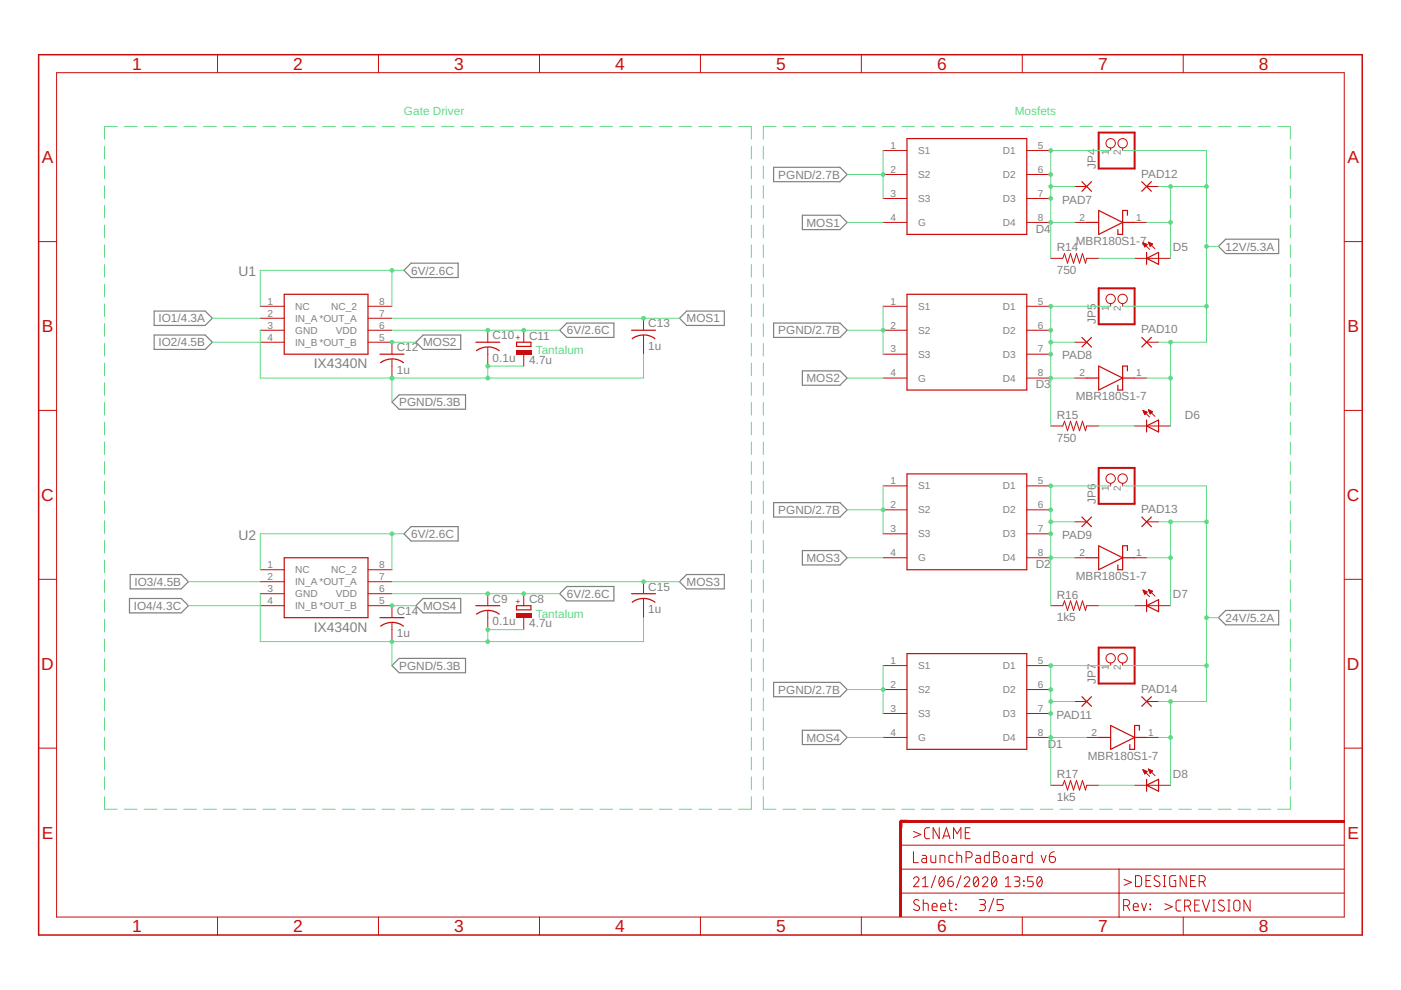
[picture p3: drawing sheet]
<svg xmlns="http://www.w3.org/2000/svg" width="297mm" height="210mm" viewBox="0 0 297 210" stroke-linecap="round" stroke-linejoin="round" font-family="sans-serif">
<g fill="none" stroke="#808080" stroke-width=".25">
<path d="M164 35.5h14.1l1.5 1.5-1.5 1.5h-14.1zM85.6 57.3l1.6-1.5h9.9v3h-9.9zM170.1 45.6h8l1.5 1.6-1.5 1.5h-8zM258.3 52.2l1.6-1.5h11.2v3.1h-11.2zM32.7 71h10.8l1.5 1.6-1.5 1.5h-10.8zM32.7 66h10.8l1.5 1.5-1.5 1.5h-10.8zM88.2 72.6l1.5-1.6h8v3.1h-8zM118.7 70l1.5-1.5h10v3h-10zM144.1 67.5l1.5-1.5h8v3h-8zM164 68.5h14.1l1.5 1.5-1.5 1.5h-14.1zM170.1 78.6h8l1.5 1.6-1.5 1.5h-8zM83.1 85.2l1.5-1.5h14.1v3.1h-14.1z"/>
<path d="M85.6 113.2l1.6-1.5h9.9v3h-9.9zM164 106.6h14.1l1.5 1.5-1.5 1.5h-14.1zM170.1 116.7h8l1.5 1.6-1.5 1.5h-8zM27.5 126.9h10.9l1.5 1.5-1.5 1.5h-10.9zM27.6 121.8h10.8l1.5 1.5-1.5 1.6h-10.8zM88.2 128.4l1.5-1.5h8v3h-8zM118.7 125.9l1.5-1.5h10v3h-10zM144.1 123.3l1.5-1.5h8v3.1h-8zM258.3 131l1.6-1.6h11.2v3.1h-11.2zM83.1 141.1l1.5-1.5h14.1v3h-14.1zM164 144.7h14.1l1.5 1.5-1.5 1.5h-14.1zM170.1 154.8h8l1.5 1.6-1.5 1.5h-8z"/>
</g>
<g fill="#c90d0c">
<path d="M190.7 174.1h.6v20.3h-.6z" fill-rule="evenodd"/>
<path d="M191 173.8h94v.6h-94z" fill-rule="evenodd"/>
</g>
<g fill="#c90d0c">
<path d="M190.7 174.1h.6v20.3h-.6zM190.7 174.1v20.3h.6v-20.3z"/>
<path d="M191 173.8h94v.6h-94zM191 173.8v.6h94v-.6z"/>
</g>
<g fill="none" stroke="#c90d0c" stroke-width=".21">
<path d="M12 15.4h273v179h-273zM46.1 11.6v3.8M80.2 11.6v3.8M114.4 11.6v3.8M148.5 11.6v3.8M182.6 11.6v3.8M216.7 11.6v3.8M250.9 11.6v3.8M8.2 51.2h3.8M285 51.2h3.8M55.2 64.9h5.1M55.2 67.5h5.1"/>
<path d="M55.2 70h5.1M55.2 72.6h5.1M78 64.9h5.1M78 67.5h5.1M78 70h5.1M78 72.6h5.1M8.2 87h3.8M285 87h3.8M8.2 122.8h3.8M55.2 120.8h5.1M55.2 123.3h5.1M55.2 125.9h5.1"/>
<path d="M55.2 128.4h5.1M78 120.8h5.1M78 123.3h5.1M78 125.9h5.1M78 128.4h5.1M285 122.8h3.8M8.2 158.6h3.8M285 158.6h3.8M191 179.2h94M193.7 176.3l1.5 .6-1.5 .7M197.1 175.5h-.7l-.4 .5 .1 1.6 .3 .2h.7M199.1 175.5v2.3l-1.3-2.3v2.3"/>
<path d="M199.9 177.8l.8-2.3 .7 2.3M200.1 177.2h1.1M202.2 177.8v-2.3l.7 1.3 .8-1.3v2.3M204.7 176.5h.7M205.7 175.5h-1v2.3h1M46.1 194.4v3.8M80.2 194.4v3.8M114.4 194.4v3.8M148.5 194.4v3.8M182.6 194.4v3.8M191 189.4h94M191 184.3h94"/>
<path d="M193.7 186.4a.58 .58 0 0 1 .8-.5 .58 .58 0 0 1 .2 .9l-1 1.2h1.1M193.7 180.6v2.3h1M194.8 190.9a.58 .58 0 0 0-.8-.1 .58 .58 0 0 0 0 .9l.7 .4a.58 .58 0 0 1 .1 .9 .58 .58 0 0 1-.9-.1l-.2-.2M195.5 181.4h.7l.2 .3v1.2h-.5a.46 .46 0 0 1-.5-.5 .46 .46 0 0 1 .5-.4h.5M195.6 188h1.2M195.6 186.4l.6-.5v2.1M195.7 191.5l1 .1 .1 1.5M195.7 190.7v2.4M197.4 181.4v1.3l.3 .2h.7v-1.5M197.6 192.3h1.1a.54 .54 0 0 0-.4-.8 .54 .54 0 0 0-.7 .5l.2 1 .9 .1M198.4 185.7l-1 2.5M199.3 182.9v-1.5l.9 .1 .1 1.4"/>
<path d="M199.3 186l.2-.1a.86 .86 0 0 1 .7 1.3 .6 .6 0 0 1-.6 .8 .6 .6 0 0 1-.5-.8v-.5zM199.5 192.3h1a.54 .54 0 0 0-.4-.8 .54 .54 0 0 0-.6 .5l.1 1 .9 .1M200.1 186.4l-.9 1.1M201 186.8h.7a.59 .59 0 0 1 .4 .7 .59 .59 0 0 1-.6 .5 .59 .59 0 0 1-.5-.6zM201.1 191.5h.8M201.4 190.7v2.1l.5 .3M201.9 185.9l-.6 .3-.3 .6M202.1 181.4h-.7l-.2 .3 .1 1.1 .8 .1M202.6 191.7l.1 .1zM202.6 192.7l.1 .2zM202.9 181.4l.9 .1 .1 1.4M202.9 180.6v2.3"/>
<path d="M203.8 185.7l-1 2.5M204.4 186.4a.58 .58 0 0 1 .9-.5 .58 .58 0 0 1 .1 .9l-1 1.2h1.2M204.8 181.9h.7a.65 .65 0 0 0 .6-.7 .65 .65 0 0 0-.6-.6h-.7v2.3M206.6 186l.2-.1a.86 .86 0 0 1 .7 1.3 .6 .6 0 0 1-.6 .8 .6 .6 0 0 1-.5-.8v-.5zM206.9 181.4h.7l.3 .3v1.2h-.6a.46 .46 0 0 1-.5-.5 .46 .46 0 0 1 .5-.4h.6M207.4 186.4l-.9 1.1M207.6 190.7h.8a.52 .52 0 0 1 .5 .6 .52 .52 0 0 1-.5 .5h-.5M208.3 186.4a.58 .58 0 0 1 .8-.5 .58 .58 0 0 1 .2 .9l-1 1.2h1.1M208.3 191.8a.65 .65 0 0 1 .6 .6 .65 .65 0 0 1-.6 .7h-.7M209.7 180.6v2.3h-.8l-.2-.2v-1.1l.2-.2h.8M210.5 186l.1-.1a.86 .86 0 0 1 .7 1.3v.3a.51 .51 0 0 1-.5 .5 .51 .51 0 0 1-.5-.5l-.1-.8zM210.7 180.6h.6a.52 .52 0 0 1 .5 .5 .52 .52 0 0 1-.5 .5 .65 .65 0 0 1 .7 .7 .65 .65 0 0 1-.7 .6h-.6z"/>
<path d="M210.7 181.6h.6M210.7 190.5l-1 2.8M211.2 186.4l-.9 1.1M212.7 190.7h-1.3v1.1h.8a.66 .66 0 0 1 .5 .6 .66 .66 0 0 1-.5 .7h-.8M212.8 181.5l.5-.1a.92 .92 0 0 1 .1 1.4l-.3 .1-.3-.2-.1-.3zM213.1 186.4l.6-.5v2.1M213.1 188h1.2M214.6 181.4h.7l.2 .2v1.3h-.6a.46 .46 0 0 1-.4-.5 .46 .46 0 0 1 .4-.4h.6M215.1 185.9h.7a.48 .48 0 0 1 .4 .5 .48 .48 0 0 1-.4 .4h-.5M215.6 186.8a.58 .58 0 0 1 .7 .6 .58 .58 0 0 1-.7 .6h-.5M216.7 194.4v3.8M217 186.8l.1 .1z"/>
<path d="M217 187.7l.1 .1zM217.2 181.6v-.2h-.8v1.5M218.8 180.6v2.3h-.7l-.3-.4v-.9l.3-.2h.7M219.1 185.9h-1.2v.9h.7a.59 .59 0 0 1 .5 .6 .59 .59 0 0 1-.5 .6h-.7M220.1 186l.1-.1a.86 .86 0 0 1 .8 1.3l-.1 .3a.51 .51 0 0 1-.5 .5 .51 .51 0 0 1-.5-.5l-.1-.8zM220.7 181.4l.6 1.5 .5-1.5M220.9 186.4l-1 1.1M222.5 181.6h.8a.66 .66 0 0 1 .5 .7 .66 .66 0 0 1-.7 .6 .66 .66 0 0 1-.6-.6zM223.5 180.6l-.7 .3-.3 .7M237.3 184.3v10.2M238.2 192h.7a.65 .65 0 0 0 .6-.6 .65 .65 0 0 0-.6-.7h-.7v2.4M238.3 186.4l1.6 .7-1.6 .6"/>
<path d="M239 192l.5 1.1M240.3 192.3h1a.55 .55 0 0 0-.3-.8 .55 .55 0 0 0-.7 .5l.1 1 .9 .1M240.7 185.7h.9l.4 .4v1.4l-.4 .5h-.9zM242 191.5l.5 1.6 .6-1.6M243 186.7h.8M243.8 192.7l.1 .2zM243.8 191.7l.1 .1zM244 185.7h-1v2.3h1M245.8 185.8a.58 .58 0 0 0-.9-.1 .58 .58 0 0 0 .1 .9l.7 .4a.58 .58 0 0 1 .1 .9 .58 .58 0 0 1-.9-.1l-.3-.1M246.6 185.7h.6M246.6 188h.6M246.9 185.7v2.3"/>
<path d="M247 191.6l1.5 .7-1.5 .6M249.3 185.7h-1l-.3 .3v1.5l.2 .4 1.1 .1v-1.3h-.4M250.4 190.8l-.7 .1-.4 .4 .1 1.7 .3 .1 .7 .1M250.9 194.4v3.8M251.2 192.1h.6a.65 .65 0 0 0 .7-.6 .65 .65 0 0 0-.7-.7h-.6v2.4M251.5 185.7v2.3l-1.3-2.3v2.3M251.9 192.1l.6 1.1M252.4 186.7h.8M253.3 191.9h.8M253.5 185.7h-1.1v2.3h1.1M254.3 186.9h.6a.65 .65 0 0 0 .6-.6 .65 .65 0 0 0-.6-.6h-.6v2.3M254.3 190.8h-1v2.4h1"/>
<path d="M254.9 190.8l.8 2.4 .8-2.4M255 186.9l.5 1.1M257.1 193.2h.5M257.1 190.8h.5M257.4 190.8v2.4M259.5 191a.58 .58 0 0 0-.9-.1 .58 .58 0 0 0 0 .9l.8 .4a.58 .58 0 0 1 0 .9 .58 .58 0 0 1-.8-.1l-.3-.2M260.3 193.2h.5M260.3 190.8h.5M260.6 190.8v2.4M261.7 191.1a.66 .66 0 0 1 .7-.2 .66 .66 0 0 1 .5 .6v1a.66 .66 0 0 1-.7 .7 .66 .66 0 0 1-.6-.7zM265 190.8v2.4l-1.3-2.4v2.4"/>
</g>
<path d="M192.3 174.1h-1.3v1.3" fill="none" stroke="#c90d0c" stroke-width=".61"/>
<path d="M8.2 11.6h280.6v186.6h-280.6z" fill="none" stroke="#c90d0c" stroke-width=".32"/>
<path d="M60.3 62.4h17.7v12.7h-17.7zM60.3 118.3h17.7v12.7h-17.7zM109.5 128.4h3.1v.9h-3.1z" fill="none" stroke="#c90d0c" stroke-width=".25"/>
<path d="M109.4 130.1h3.3v.9h-3.3z" fill-rule="evenodd" fill="#c90d0c"/>
<path d="M109.4 130.1h3.3v.9h-3.3zM109.4 130.1v.9h3.3v-.9z" fill="#c90d0c"/>
<path d="M103.4 129.4v1.6M111 125.9v2.5M111 131v2.5" fill="none" stroke="#c90d0c" stroke-width=".21"/>
<path d="M100.9 128.4h5.1" fill="none" stroke="#c90d0c" stroke-width=".25"/>
<g fill="#c90d0c">
<path d="M103.4 129.3l1.4 .2 1.2 .7-.2 .2-.9-.6-1.5-.3z" fill-rule="evenodd"/>
<path d="M100.9 130.2l1.2-.7 1.3-.2v.3l-1 .1-1.4 .7z" fill-rule="evenodd"/>
</g>
<g fill="#c90d0c">
<path d="M103.4 129.3h.3a3.9 3.9 0 0 1 2.3 .9l-.2 .2-.9-.6-1.5-.3zM103.4 129.3v.2l1.5 .3 .9 .6 .2-.2-1.2-.7z"/>
<path d="M100.9 130.2a3.9 3.9 0 0 1 2.5-.9v.3l-1 .1-1.4 .7zM100.9 130.2l.1 .2 1.4-.7 1-.1v-.3l-1.3 .2z"/>
</g>
<path d="M103.4 73.6v1.5M103.4 125.9v2.5M103.4 131v2.5" fill="none" stroke="#c90d0c" stroke-width=".21"/>
<path d="M100.9 72.6h5.1" fill="none" stroke="#c90d0c" stroke-width=".25"/>
<g fill="#c90d0c">
<path d="M103.4 73.4l1.4 .2 1.2 .7-.2 .2-1.3-.7-1.1-.1z" fill-rule="evenodd"/>
<path d="M100.9 74.3l1.2-.6 1.3-.3v.3l-1 .1-1.4 .7z" fill-rule="evenodd"/>
</g>
<g fill="#c90d0c">
<path d="M103.4 73.4h.3a4.1 4.1 0 0 1 2.3 .9l-.2 .2-1.3-.7-1.1-.1zM103.4 73.4v.3l1.1 .1 1.3 .7 .2-.2-1.2-.7z"/>
<path d="M100.9 74.3a3.9 3.9 0 0 1 2.5-.9v.3l-1 .1-1.4 .7zM100.9 74.3l.1 .2 1.4-.7 1-.1v-.3l-1.3 .3z"/>
</g>
<path d="M103.4 70v2.6M103.4 75.1v2.5" fill="none" stroke="#c90d0c" stroke-width=".21"/>
<path d="M109.5 72.6h3.1v.8h-3.1z" fill="none" stroke="#c90d0c" stroke-width=".25"/>
<path d="M109.4 74.2h3.3v.9h-3.3z" fill-rule="evenodd" fill="#c90d0c"/>
<path d="M109.4 74.2h3.3v.9h-3.3zM109.4 74.2v.9h3.3v-.9z" fill="#c90d0c"/>
<path d="M83.1 76.1v1.5M111 70v2.6M111 75.1v2.5" fill="none" stroke="#c90d0c" stroke-width=".21"/>
<path d="M80.6 75.1h5" fill="none" stroke="#c90d0c" stroke-width=".25"/>
<g fill="#c90d0c">
<path d="M83.1 76l1.4 .2 1.2 .6-.2 .2-1.4-.7-1-.1z" fill-rule="evenodd"/>
<path d="M80.6 76.8l1.2-.6 1.3-.2v.2l-1 .2-1.4 .6z" fill-rule="evenodd"/>
</g>
<g fill="#c90d0c">
<path d="M83.1 76h.3a4 4 0 0 1 2.3 .8l-.2 .2-1.4-.7-1-.1zM83.1 76v.2l1 .1 1.4 .7 .2-.2-1.2-.6z"/>
<path d="M80.6 76.8a3.9 3.9 0 0 1 2.5-.8v.2l-1 .2-1.4 .6zM80.6 76.8l.1 .2 1.4-.6 1-.2v-.2l-1.3 .2z"/>
</g>
<path d="M83.1 72.6v2.5M83.1 77.6v2.6M136.4 71v1.6" fill="none" stroke="#c90d0c" stroke-width=".21"/>
<path d="M133.9 70h5.1" fill="none" stroke="#c90d0c" stroke-width=".25"/>
<g fill="#c90d0c">
<path d="M136.4 70.9l1.4 .2 1.2 .7-.1 .2-.9-.6-1.6-.3z" fill-rule="evenodd"/>
<path d="M133.9 71.8l1.2-.7 1.3-.2v.3l-1 .1-1.4 .7z" fill-rule="evenodd"/>
</g>
<g fill="#c90d0c">
<path d="M136.4 70.9h.3a4.1 4.1 0 0 1 2.3 .9l-.1 .2-.9-.6-1.6-.3zM136.4 70.9v.2l1.6 .3 .9 .6 .1-.2-1.2-.7z"/>
<path d="M133.9 71.8a3.9 3.9 0 0 1 2.5-.9v.3l-1 .1-1.4 .7zM133.9 71.8l.1 .2a3.9 3.9 0 0 1 2.4-.8v-.3l-.8 .1-1 .3z"/>
</g>
<path d="M136.4 67.5v2.5M136.4 72.6v2.5M83.1 132v1.5" fill="none" stroke="#c90d0c" stroke-width=".21"/>
<path d="M80.6 131h5" fill="none" stroke="#c90d0c" stroke-width=".25"/>
<g fill="#c90d0c">
<path d="M83.1 131.8h.3a3.9 3.9 0 0 1 2.3 .9l-.2 .2-.9-.5-1.5-.3z" fill-rule="evenodd"/>
<path d="M80.6 132.7l1.2-.6 1.3-.3v.3l-1 .1-1.4 .7z" fill-rule="evenodd"/>
</g>
<g fill="#c90d0c">
<path d="M83.1 131.8h.3a3.9 3.9 0 0 1 2.3 .9l-.2 .2-.9-.5-1.5-.3zM83.1 131.8v.3l1.5 .3 .9 .5 .2-.2-1.2-.7z"/>
<path d="M80.6 132.7a3.9 3.9 0 0 1 2.5-.9v.3l-1 .1-1.4 .7zM80.6 132.7l.1 .2 1.4-.7 1-.1v-.3l-1.3 .3z"/>
</g>
<path d="M83.1 128.4v2.6M83.1 133.5v2.5M136.4 126.9v1.5" fill="none" stroke="#c90d0c" stroke-width=".21"/>
<path d="M133.9 125.9h5.1" fill="none" stroke="#c90d0c" stroke-width=".25"/>
<g fill="#c90d0c">
<path d="M136.4 126.7l1.4 .3 1.2 .6-.1 .2-.9-.5-1.6-.3z" fill-rule="evenodd"/>
<path d="M133.9 127.6l1.2-.6 1.3-.2v.2l-1 .1-1.4 .7z" fill-rule="evenodd"/>
</g>
<g fill="#c90d0c">
<path d="M136.4 126.7h.3a3.9 3.9 0 0 1 2.3 .9l-.1 .2-.9-.5-1.6-.3zM136.4 126.7v.3a4.1 4.1 0 0 1 2.5 .8l.1-.2-1.2-.6z"/>
<path d="M133.9 127.6a3.8 3.8 0 0 1 2.5-.8v.2l-1 .1-1.4 .7zM133.9 127.6l.1 .2 1.4-.7 1-.1v-.2l-1.3 .2z"/>
</g>
<g fill="none" stroke="#c90d0c" stroke-width=".21">
<path d="M187.2 31.9h5.1M187.2 37h5.1M217.7 31.9h5.1M217.7 37h5.1M227.9 39.5h2.5M235.5 31.4v.5M238 31.4v.5M243.1 39.5h2.5M187.2 42.1h5.1M187.2 47.2h5.1M217.7 42.1h5.1M217.7 47.2h5.1"/>
<path d="M222.8 54.8h2.5l.4-1 .6 2 .7-2 .6 2 .6-2 .7 2 .6-2 .6 2 .3-1h2.5M227.9 47.2h2.5M240.6 47.2h2.5M240.6 54.8h7.6M242.3 51.5l1.4 1.4M242.3 51.5l.9 .4-.5 .5zM242.4 51.5h.1M242.4 51.6h.3M242.5 51.8h.5M242.5 51.9h.7M242.6 52h.5M242.6 52.1h.4"/>
<path d="M242.7 52.2h.1M243.5 51.4l1.4 1.3M243.5 51.4l.9 .3M243.5 51.4l.4 .8 .5-.5M243.5 51.4h.1M243.6 51.5h.3M243.6 51.6h.6M243.6 51.8h.7M243.7 51.9h.5M243.8 52h.3M243.8 52.1h.2M187.2 64.9h5.1"/>
<path d="M187.2 70h5.1M187.2 75.1h5.1M217.7 64.9h5.1M217.7 70h5.1M217.7 75.1h5.1M227.9 72.6h2.5M235.5 64.4v.5M238 64.4v.5M243.1 72.6h2.5M187.2 80.2h5.1M217.7 80.2h5.1M222.8 90.3h2.5l.4-1 .6 2 .7-2 .6 2 .6-2 .7 2 .6-2 .6 2 .3-1h2.5"/>
<path d="M227.9 80.2h2.5M240.6 80.2h2.5M240.6 90.3h7.6M242.3 87l1.4 1.4M242.3 87l.9 .4-.5 .5zM242.4 87.1h.1M242.4 87.2h.4M242.5 87.3h.6M242.5 87.5h.7M242.6 87.6h.5M242.6 87.7h.3M242.7 87.8h.1"/>
<path d="M243.5 86.9l1.4 1.4M243.5 86.9l.9 .4-.5 .5zM243.5 87h.2M243.6 87.1h.3M243.6 87.2h.6M243.7 87.3h.6M243.7 87.5h.5M243.8 87.6h.3M243.8 87.7h.1M187.2 103h5.1M187.2 108.1h5.1M187.2 113.2h5.1"/>
<path d="M187.2 118.3h5.1M217.7 103h5.1M217.7 108.1h5.1M217.7 113.2h5.1M217.7 118.3h5.1M227.9 118.3h2.5M227.9 110.6h2.5M235.5 102.5v.5M238 102.5v.5M240.6 118.3h2.5M243.1 110.6h2.5M136.4 123.3v2.6"/>
<path d="M136.4 128.4v2.6M222.8 128.4h2.5l.4-1 .6 2 .7-2 .6 2 .6-2 .7 2 .6-2 .6 2 .3-1h2.5M240.6 128.4h7.6M242.3 125.1l1.4 1.4M242.3 125.1l.9 .4-.5 .5zM242.4 125.2h.2M242.4 125.3h.4M242.5 125.5h.6M242.5 125.6h.6M242.6 125.7h.4M242.6 125.8h.3M242.7 125.9h.1"/>
<path d="M243.5 125l1.4 1.4M243.5 125l.9 .4-.5 .5zM243.5 125.1h.2M243.6 125.2h.4M243.6 125.3h.7M243.7 125.5h.6M243.7 125.6h.5M243.8 125.7h.3M243.8 125.8h.1M187.2 141.1h5.1M187.2 146.2h5.1M187.2 151.3h5.1"/>
<path d="M187.2 156.4h5.1M217.7 141.1h5.1M217.7 146.2h5.1M217.7 151.3h5.1M217.7 156.4h5.1M227.9 148.7h2.5M230.4 156.4h2.5M235.5 140.5v.6M238 140.5v.6M243.1 156.4h2.5M243.1 148.7h2.5M222.8 166.5h2.5l.4-1 .6 2 .7-2 .6 2 .6-2 .7 2 .6-2 .6 2 .3-1h2.5"/>
<path d="M240.6 166.5h7.6M242.3 163.2l1.4 1.4M242.3 163.2l.9 .4-.5 .5zM242.4 163.3h.2M242.4 163.4h.5M242.5 163.6h.7M242.5 163.7h.6M242.6 163.8h.4M242.7 163.9h.2M242.7 164h.1M243.5 163.1l1.4 1.4M243.5 163.1l.9 .3"/>
<path d="M243.5 163.1l.4 .9 .5-.6M243.5 163.1h.1M243.5 163.2h.3M243.6 163.3h.5M243.6 163.4h.7M243.7 163.6h.6M243.7 163.7h.4M243.8 163.8h.2M243.8 163.9h.1"/>
<circle cx="235.5" cy="30.4" r=".99"/>
<circle cx="238" cy="30.4" r=".99"/>
<circle cx="235.5" cy="63.4" r=".99"/>
<circle cx="238" cy="63.4" r=".99"/>
<circle cx="235.5" cy="101.5" r=".99"/>
<circle cx="238" cy="101.5" r=".99"/>
<circle cx="235.5" cy="139.6" r=".99"/>
<circle cx="238" cy="139.6" r=".99"/>
</g>
<g fill="none" stroke="#c90d0c" stroke-width=".25">
<path d="M192.3 29.4h25.4v20.3h-25.4zM229.4 38.5l2 2.1M231.4 38.5l-2 2.1M242.1 38.5l2 2.1M244.1 38.5l-2 2.1M230.4 47.2h2.5M232.9 44.6l5.1 2.6-5.1 2.5zM238 47.2h2.6M239 45.6v-1h-1v5.1h-1v-1M243.1 54.8l2.5-1.3v2.5zM243.1 53.5v2.5M192.3 62.4h25.4v20.3h-25.4z"/>
<path d="M229.4 71.5l2 2.1M231.4 71.5l-2 2.1M232.9 77.6l5.1 2.6-5.1 2.5zM239 78.6v-1h-1v5.1h-1v-1M242.1 71.5l2 2.1M244.1 71.5l-2 2.1M230.4 80.2h2.5M238 80.2h2.6M243.1 89v2.6M243.1 90.3l2.5-1.3v2.6zM192.3 100.5h25.4v20.3h-25.4zM229.4 109.6l2 2.1"/>
<path d="M230.4 118.3h2.5M231.4 109.6l-2 2.1M232.9 115.7l5.1 2.6-5.1 2.5zM238 118.3h2.6M239 116.7v-1h-1v5.1h-1v-1M242.1 109.6l2 2.1M244.1 109.6l-2 2.1M192.3 138.6h25.4v20.3h-25.4zM243.1 127.1v2.6M243.1 128.4l2.5-1.3v2.6zM229.4 147.7l2 2.1M231.4 147.7l-2 2.1"/>
<path d="M232.9 156.4h2.6M235.5 153.8l5.1 2.6-5.1 2.5zM240.6 156.4h2.5M241.6 154.8v-1h-1v5.1h-1.1v-1M242.1 147.7l2 2.1M244.1 147.7l-2 2.1M243.1 165.2v2.6M243.1 166.5l2.5-1.3v2.6z"/>
</g>
<path d="M232.9 28.1h7.7v7.6h-7.7zM232.9 61.1h7.7v7.6h-7.7zM232.9 99.2h7.7v7.6h-7.7zM232.9 137.3h7.7v7.6h-7.7z" fill="none" stroke="#c90d0c" stroke-width=".42"/>
<path d="M136.4 75.1v5.1h-53.3" fill="none" stroke="#62d987" stroke-width=".21"/>
<circle cx="83.1" cy="80.2" r=".51" fill="#62d987"/>
<path d="M82.6 80.2a.51 .51 0 0 1 1 0 .51 .51 0 0 1-1 0zM82.6 80.2a.51 .51 0 0 0 1 0 .51 .51 0 0 0-1 0z" fill="#62d987"/>
<path d="M83.1 80.2v5" fill="none" stroke="#62d987" stroke-width=".21"/>
<circle cx="83.1" cy="80.2" r=".51" fill="#62d987"/>
<path d="M82.6 80.2a.51 .51 0 0 1 1 0 .51 .51 0 0 1-1 0zM82.6 80.2a.51 .51 0 0 0 1 0 .51 .51 0 0 0-1 0z" fill="#62d987"/>
<path d="M111 77.6h-7.6v2.6" fill="none" stroke="#62d987" stroke-width=".21"/>
<g fill="#62d987">
<circle cx="103.4" cy="77.6" r=".51"/>
<circle cx="103.4" cy="80.2" r=".51"/>
</g>
<g fill="#62d987">
<path d="M102.9 77.6a.51 .51 0 0 1 1 0 .51 .51 0 0 1-1 0zM102.9 77.6a.51 .51 0 0 0 1 0 .51 .51 0 0 0-1 0z"/>
<path d="M102.9 80.2a.51 .51 0 0 1 1 0 .51 .51 0 0 1-1 0zM102.9 80.2a.51 .51 0 0 0 1 0 .51 .51 0 0 0-1 0z"/>
</g>
<path d="M187.2 31.9v10.2M55.2 70v10.2h27.9" fill="none" stroke="#62d987" stroke-width=".21"/>
<circle cx="187.2" cy="37" r=".51" fill="#62d987"/>
<path d="M186.7 37a.51 .51 0 0 1 1 0 .51 .51 0 0 1-1 0zM186.7 37a.51 .51 0 0 0 1 0 .51 .51 0 0 0-1 0z" fill="#62d987"/>
<path d="M179.6 37h7.6M187.2 64.9v10.2" fill="none" stroke="#62d987" stroke-width=".21"/>
<circle cx="187.2" cy="70" r=".51" fill="#62d987"/>
<path d="M186.7 70a.51 .51 0 0 1 1 0 .51 .51 0 0 1-1 0zM186.7 70a.51 .51 0 0 0 1 0 .51 .51 0 0 0-1 0z" fill="#62d987"/>
<path d="M179.6 70h7.6M187.2 103v10.2" fill="none" stroke="#62d987" stroke-width=".21"/>
<circle cx="187.2" cy="108.1" r=".51" fill="#62d987"/>
<path d="M186.7 108.1a.51 .51 0 0 1 1 0 .51 .51 0 0 1-1 0zM186.7 108.1a.51 .51 0 0 0 1 0 .51 .51 0 0 0-1 0z" fill="#62d987"/>
<path d="M179.6 108.1h7.6M187.2 141.1v10.2" fill="none" stroke="#62d987" stroke-width=".21"/>
<circle cx="187.2" cy="146.2" r=".51" fill="#62d987"/>
<path d="M186.7 146.2a.51 .51 0 0 1 1 0 .51 .51 0 0 1-1 0zM186.7 146.2a.51 .51 0 0 0 1 0 .51 .51 0 0 0-1 0z" fill="#62d987"/>
<path d="M55.2 125.9v10.1h81.2v-5M103.4 133.5h7.6M179.6 146.2h7.6" fill="none" stroke="#62d987" stroke-width=".21"/>
<circle cx="83.1" cy="136" r=".51" fill="#62d987"/>
<path d="M82.6 136a.51 .51 0 0 1 1 0 .51 .51 0 0 1-1 0zM82.6 136a.51 .51 0 0 0 1 0 .51 .51 0 0 0-1 0z" fill="#62d987"/>
<path d="M103.4 133.5v2.5" fill="none" stroke="#62d987" stroke-width=".21"/>
<g fill="#62d987">
<circle cx="103.4" cy="133.5" r=".51"/>
<circle cx="103.4" cy="136" r=".51"/>
</g>
<g fill="#62d987">
<path d="M102.9 133.5a.51 .51 0 0 1 1 0 .51 .51 0 0 1-1 0zM102.9 133.5a.51 .51 0 0 0 1 0 .51 .51 0 0 0-1 0z"/>
<path d="M102.9 136a.51 .51 0 0 1 1 0 .51 .51 0 0 1-1 0zM102.9 136a.51 .51 0 0 0 1 0 .51 .51 0 0 0-1 0z"/>
</g>
<path d="M83.1 136v5.1" fill="none" stroke="#62d987" stroke-width=".21"/>
<circle cx="83.1" cy="72.6" r=".51" fill="#62d987"/>
<path d="M82.6 72.6a.51 .51 0 0 1 1 0 .51 .51 0 0 1-1 0zM82.6 72.6a.51 .51 0 0 0 1 0 .51 .51 0 0 0-1 0z" fill="#62d987"/>
<path d="M83.1 72.6h5.1M83.1 67.5h61M179.6 80.2h7.6" fill="none" stroke="#62d987" stroke-width=".21"/>
<circle cx="136.4" cy="67.5" r=".51" fill="#62d987"/>
<path d="M135.9 67.5a.51 .51 0 0 1 1 0 .51 .51 0 0 1-1 0zM135.9 67.5a.51 .51 0 0 0 1 0 .51 .51 0 0 0-1 0z" fill="#62d987"/>
<path d="M179.6 47.2h7.6M83.1 128.4h5.1M179.6 156.4h7.6" fill="none" stroke="#62d987" stroke-width=".21"/>
<circle cx="83.1" cy="128.4" r=".51" fill="#62d987"/>
<path d="M82.6 128.4a.51 .51 0 0 1 1 0 .51 .51 0 0 1-1 0zM82.6 128.4a.51 .51 0 0 0 1 0 .51 .51 0 0 0-1 0z" fill="#62d987"/>
<path d="M83.1 123.3h61" fill="none" stroke="#62d987" stroke-width=".21"/>
<circle cx="136.4" cy="123.3" r=".51" fill="#62d987"/>
<path d="M135.9 123.3a.51 .51 0 0 1 1 0 .51 .51 0 0 1-1 0zM135.9 123.3a.51 .51 0 0 0 1 0 .51 .51 0 0 0-1 0z" fill="#62d987"/>
<path d="M45 67.5h10.2M45 72.6h10.2M179.6 118.3h7.6M39.9 123.3h15.3M39.9 128.4h15.3M83.1 125.9h27.9" fill="none" stroke="#62d987" stroke-width=".21"/>
<circle cx="103.4" cy="125.9" r=".51" fill="#62d987"/>
<path d="M102.9 125.9a.51 .51 0 0 1 1 0 .51 .51 0 0 1-1 0zM102.9 125.9a.51 .51 0 0 0 1 0 .51 .51 0 0 0-1 0z" fill="#62d987"/>
<path d="M111 125.9h7.7" fill="none" stroke="#62d987" stroke-width=".21"/>
<circle cx="111" cy="125.9" r=".51" fill="#62d987"/>
<path d="M110.5 125.9a.51 .51 0 0 1 1 0 .51 .51 0 0 1-1 0zM110.5 125.9a.51 .51 0 0 0 1 0 .51 .51 0 0 0-1 0z" fill="#62d987"/>
<path d="M83.1 70h27.9" fill="none" stroke="#62d987" stroke-width=".21"/>
<g fill="#62d987">
<circle cx="103.4" cy="70" r=".51"/>
<circle cx="111" cy="70" r=".51"/>
</g>
<g fill="#62d987">
<path d="M102.9 70a.51 .51 0 0 1 1 0 .51 .51 0 0 1-1 0zM102.9 70a.51 .51 0 0 0 1 0 .51 .51 0 0 0-1 0z"/>
<path d="M110.5 70a.51 .51 0 0 1 1 0 .51 .51 0 0 1-1 0zM110.5 70a.51 .51 0 0 0 1 0 .51 .51 0 0 0-1 0z"/>
</g>
<path d="M83.1 57.3v7.6M85.6 57.3h-30.4v7.6M111 70h7.7" fill="none" stroke="#62d987" stroke-width=".21"/>
<circle cx="83.1" cy="57.3" r=".51" fill="#62d987"/>
<path d="M82.6 57.3a.51 .51 0 0 1 1 0 .51 .51 0 0 1-1 0zM82.6 57.3a.51 .51 0 0 0 1 0 .51 .51 0 0 0-1 0z" fill="#62d987"/>
<path d="M83.1 113.2v7.6M85.6 113.2h-30.4v7.6" fill="none" stroke="#62d987" stroke-width=".21"/>
<circle cx="83.1" cy="113.2" r=".51" fill="#62d987"/>
<path d="M82.6 113.2a.51 .51 0 0 1 1 0 .51 .51 0 0 1-1 0zM82.6 113.2a.51 .51 0 0 0 1 0 .51 .51 0 0 0-1 0z" fill="#62d987"/>
<g fill="none" stroke="#62d987" stroke-width=".21">
<path d="M22.2 31v2.7M22.2 35.2v2.7M22.2 39.4v2.7M24.9 26.8h-2.7v2.7M26.4 26.8h2.7M30.6 26.8h2.7M34.8 26.8h2.7M39 26.8h2.7M43.2 26.8h2.7M47.4 26.8h2.7M51.6 26.8h2.7M55.8 26.8h2.7"/>
<path d="M60 26.8h2.7M64.2 26.8h2.7M68.4 26.8h2.7M72.6 26.8h2.7M76.8 26.8h2.7M81 26.8h2.7M85.2 26.8h2.7M89.4 26.8h2.7M93.6 26.8h2.7M97.8 26.8h2.7M102 26.8h2.7M106.2 26.8h2.7"/>
<path d="M110.4 26.8h2.7M114.6 26.8h2.7M118.8 26.8h2.7M123 26.8h2.7M127.2 26.8h2.7M131.4 26.8h2.7M135.6 26.8h2.7M139.8 26.8h2.7M144 26.8h2.7M148.2 26.8h2.7M152.4 26.8h2.7M156.6 26.8h2.7v2.7"/>
<path d="M159.3 31v2.7M159.3 35.2v2.7M159.3 39.4v2.7M161.8 31v2.7M161.8 35.2v2.7M161.8 39.4v2.7M164.5 26.8h-2.7v2.7M166 26.8h2.7M170.2 26.8h2.7M174.4 26.8h2.7M178.6 26.8h2.7M182.8 26.8h2.7"/>
<path d="M187 26.8h2.7M191.2 26.8h2.7M195.4 26.8h2.7M199.6 26.8h2.7M203.8 26.8h2.7M208 26.8h2.7M212.2 26.8h2.7M216.4 26.8h2.7M220.6 26.8h2.6M222.8 31.9v7.6M224.7 26.8h2.7M228.9 26.8h2.7"/>
<path d="M233.1 26.8h2.7M237.3 26.8h2.7M241.5 26.8h2.7M245.7 26.8h2.7M249.9 26.8h2.7M254.1 26.8h2.7M258.3 26.8h2.7M262.5 26.8h2.7M266.7 26.8h2.7M270.9 26.8h2.7v2.7M273.6 31v2.7M273.6 35.2v2.7"/>
<path d="M273.6 39.4v2.7M22.2 43.6v2.6M22.2 47.7v2.7M22.2 51.9v2.7M22.2 56.1v2.7M159.3 43.6v2.6M159.3 47.7v2.7M159.3 51.9v2.7M159.3 56.1v2.7M161.8 43.6v2.6M161.8 47.7v2.7M161.8 51.9v2.7"/>
<path d="M161.8 56.1v2.7M273.6 43.6v2.6M273.6 47.7v2.7M273.6 51.9v2.7M273.6 56.1v2.7M22.2 60.3v2.6M22.2 64.5v2.6M22.2 68.6v2.7M22.2 72.8v2.7M22.2 77v2.7M159.3 60.3v2.6M159.3 64.5v2.6"/>
<path d="M159.3 68.6v2.7M159.3 72.8v2.7M159.3 77v2.7M161.8 60.3v2.6M161.8 64.5v2.6M161.8 68.6v2.7M161.8 72.8v2.7M161.8 77v2.7M273.6 60.3v2.6M273.6 64.5v2.6M273.6 68.6v2.7M273.6 72.8v2.7"/>
<path d="M273.6 77v2.7M22.2 81.2v2.6M22.2 85.3v2.7M22.2 89.5v2.7M22.2 93.7v2.7M22.2 97.9v2.7M159.3 81.2v2.6M159.3 85.3v2.7M159.3 89.5v2.7M159.3 93.7v2.7M159.3 97.9v2.7M161.8 81.2v2.6"/>
<path d="M161.8 85.3v2.7M161.8 89.5v2.7M161.8 93.7v2.7M161.8 97.9v2.7M273.6 81.2v2.6M273.6 85.3v2.7M273.6 89.5v2.7M273.6 93.7v2.7M273.6 97.9v2.7M22.2 102v2.7M22.2 106.2v2.7M22.2 110.4v2.7"/>
<path d="M22.2 114.6v2.7M22.2 118.8v2.7M159.3 102v2.7M159.3 106.2v2.7M159.3 110.4v2.7M159.3 114.6v2.7M159.3 118.8v2.7M161.8 102v2.7M161.8 106.2v2.7M161.8 110.4v2.7M161.8 114.6v2.7M161.8 118.8v2.7"/>
<path d="M273.6 102v2.7M273.6 106.2v2.7M273.6 110.4v2.7M273.6 114.6v2.7M273.6 118.8v2.7M22.2 122.9v2.7M22.2 127.1v2.7M22.2 131.3v2.7M22.2 135.5v2.7M22.2 139.7v2.6M159.3 122.9v2.7M159.3 127.1v2.7"/>
<path d="M159.3 131.3v2.7M159.3 135.5v2.7M159.3 139.7v2.6M161.8 122.9v2.7M161.8 127.1v2.7M161.8 131.3v2.7M161.8 135.5v2.7M161.8 139.7v2.6M273.6 122.9v2.7M273.6 127.1v2.7M273.6 131.3v2.7M273.6 135.5v2.7"/>
<path d="M273.6 139.7v2.6M22.2 143.8v2.7M22.2 148v2.7M22.2 152.2v2.7M22.2 156.4v2.6M159.3 143.8v2.7M159.3 148v2.7M159.3 152.2v2.7M159.3 156.4v2.6M161.8 143.8v2.7M161.8 148v2.7M161.8 152.2v2.7"/>
<path d="M161.8 156.4v2.6M273.6 143.8v2.7M273.6 148v2.7M273.6 152.2v2.7M273.6 156.4v2.6M22.2 160.5v2.7M22.2 164.7v2.7M22.2 168.9v2.7h2.7M26.4 171.6h2.7M30.6 171.6h2.7M34.8 171.6h2.7M39 171.6h2.7"/>
<path d="M43.2 171.6h2.7M47.4 171.6h2.7M51.6 171.6h2.7M55.8 171.6h2.7M60 171.6h2.7M64.2 171.6h2.7M68.4 171.6h2.7M72.6 171.6h2.7M76.8 171.6h2.7M81 171.6h2.7M85.2 171.6h2.7M89.4 171.6h2.7"/>
<path d="M93.6 171.6h2.7M97.8 171.6h2.7M102 171.6h2.7M106.2 171.6h2.7M110.4 171.6h2.7M114.6 171.6h2.7M118.8 171.6h2.7M123 171.6h2.7M127.2 171.6h2.7M131.4 171.6h2.7M135.6 171.6h2.7M139.8 171.6h2.7"/>
<path d="M144 171.6h2.7M148.2 171.6h2.7M152.4 171.6h2.7M159.3 168.9v2.7h-2.7M159.3 160.5v2.7M159.3 164.7v2.7M161.8 168.9v2.7h2.7M161.8 160.5v2.7M161.8 164.7v2.7M166 171.6h2.7M170.2 171.6h2.7M174.4 171.6h2.7"/>
<path d="M178.6 171.6h2.7M182.8 171.6h2.7M187 171.6h2.7M191.2 171.6h2.7M195.4 171.6h2.7M199.6 171.6h2.7M203.8 171.6h2.7M208 171.6h2.7M212.2 171.6h2.7M216.4 171.6h2.7M220.6 171.6h2.6M224.7 171.6h2.7"/>
<path d="M228.9 171.6h2.7M233.1 171.6h2.7M237.3 171.6h2.7M241.5 171.6h2.7M245.7 171.6h2.7M249.9 171.6h2.7M254.1 171.6h2.7M258.3 171.6h2.7M262.5 171.6h2.7M266.7 171.6h2.7M273.6 168.9v2.7h-2.7M273.6 160.5v2.7"/>
<path d="M273.6 164.7v2.7"/>
</g>
<circle cx="222.8" cy="37" r=".51" fill="#62d987"/>
<path d="M222.3 37a.51 .51 0 0 1 1 0 .51 .51 0 0 1-1 0zM222.3 37a.51 .51 0 0 0 1 0 .51 .51 0 0 0-1 0z" fill="#62d987"/>
<path d="M222.8 39.5v7.7" fill="none" stroke="#62d987" stroke-width=".21"/>
<circle cx="222.8" cy="42.1" r=".51" fill="#62d987"/>
<path d="M222.3 42.1a.51 .51 0 0 1 1 0 .51 .51 0 0 1-1 0zM222.3 42.1a.51 .51 0 0 0 1 0 .51 .51 0 0 0-1 0z" fill="#62d987"/>
<path d="M222.8 39.5h5.1" fill="none" stroke="#62d987" stroke-width=".21"/>
<circle cx="222.8" cy="39.5" r=".51" fill="#62d987"/>
<path d="M222.3 39.5a.51 .51 0 0 1 1 0 .51 .51 0 0 1-1 0zM222.3 39.5a.51 .51 0 0 0 1 0 .51 .51 0 0 0-1 0z" fill="#62d987"/>
<path d="M222.8 47.2h5.1" fill="none" stroke="#62d987" stroke-width=".21"/>
<circle cx="222.8" cy="47.2" r=".51" fill="#62d987"/>
<path d="M222.3 47.2a.51 .51 0 0 1 1 0 .51 .51 0 0 1-1 0zM222.3 47.2a.51 .51 0 0 0 1 0 .51 .51 0 0 0-1 0z" fill="#62d987"/>
<path d="M222.8 31.9h12.7" fill="none" stroke="#62d987" stroke-width=".21"/>
<circle cx="222.8" cy="31.9" r=".51" fill="#62d987"/>
<path d="M222.3 31.9a.51 .51 0 0 1 1 0 .51 .51 0 0 1-1 0zM222.3 31.9a.51 .51 0 0 0 1 0 .51 .51 0 0 0-1 0z" fill="#62d987"/>
<path d="M222.8 47.2v7.6M232.9 54.8h7.7M222.8 64.9v7.7M222.8 80.2v10.1" fill="none" stroke="#62d987" stroke-width=".21"/>
<circle cx="222.8" cy="70" r=".51" fill="#62d987"/>
<path d="M222.3 70a.51 .51 0 0 1 1 0 .51 .51 0 0 1-1 0zM222.3 70a.51 .51 0 0 0 1 0 .51 .51 0 0 0-1 0z" fill="#62d987"/>
<path d="M222.8 72.6v7.6" fill="none" stroke="#62d987" stroke-width=".21"/>
<circle cx="222.8" cy="75.1" r=".51" fill="#62d987"/>
<path d="M222.3 75.1a.51 .51 0 0 1 1 0 .51 .51 0 0 1-1 0zM222.3 75.1a.51 .51 0 0 0 1 0 .51 .51 0 0 0-1 0z" fill="#62d987"/>
<path d="M222.8 72.6h5.1" fill="none" stroke="#62d987" stroke-width=".21"/>
<circle cx="222.8" cy="72.6" r=".51" fill="#62d987"/>
<path d="M222.3 72.6a.51 .51 0 0 1 1 0 .51 .51 0 0 1-1 0zM222.3 72.6a.51 .51 0 0 0 1 0 .51 .51 0 0 0-1 0z" fill="#62d987"/>
<path d="M222.8 80.2h5.1" fill="none" stroke="#62d987" stroke-width=".21"/>
<circle cx="222.8" cy="80.2" r=".51" fill="#62d987"/>
<path d="M222.3 80.2a.51 .51 0 0 1 1 0 .51 .51 0 0 1-1 0zM222.3 80.2a.51 .51 0 0 0 1 0 .51 .51 0 0 0-1 0z" fill="#62d987"/>
<path d="M222.8 64.9h12.7" fill="none" stroke="#62d987" stroke-width=".21"/>
<circle cx="222.8" cy="64.9" r=".51" fill="#62d987"/>
<path d="M222.3 64.9a.51 .51 0 0 1 1 0 .51 .51 0 0 1-1 0zM222.3 64.9a.51 .51 0 0 0 1 0 .51 .51 0 0 0-1 0z" fill="#62d987"/>
<path d="M245.6 39.5h2.6v7.7h-5.1M248.2 80.2v10.1" fill="none" stroke="#62d987" stroke-width=".21"/>
<circle cx="248.2" cy="39.5" r=".51" fill="#62d987"/>
<path d="M247.7 39.5a.51 .51 0 0 1 1 0 .51 .51 0 0 1-1 0zM247.7 39.5a.51 .51 0 0 0 1 0 .51 .51 0 0 0-1 0z" fill="#62d987"/>
<path d="M238 31.9h17.8v7.6h-7.6" fill="none" stroke="#62d987" stroke-width=".21"/>
<circle cx="255.8" cy="39.5" r=".51" fill="#62d987"/>
<path d="M255.3 39.5a.51 .51 0 0 1 1 0 .51 .51 0 0 1-1 0zM255.3 39.5a.51 .51 0 0 0 1 0 .51 .51 0 0 0-1 0z" fill="#62d987"/>
<path d="M255.8 39.5v25.4h-17.8" fill="none" stroke="#62d987" stroke-width=".21"/>
<circle cx="255.8" cy="64.9" r=".51" fill="#62d987"/>
<path d="M255.3 64.9a.51 .51 0 0 1 1 0 .51 .51 0 0 1-1 0zM255.3 64.9a.51 .51 0 0 0 1 0 .51 .51 0 0 0-1 0z" fill="#62d987"/>
<path d="M255.8 64.9v7.7h-10.2" fill="none" stroke="#62d987" stroke-width=".21"/>
<circle cx="248.2" cy="72.6" r=".51" fill="#62d987"/>
<path d="M247.7 72.6a.51 .51 0 0 1 1 0 .51 .51 0 0 1-1 0zM247.7 72.6a.51 .51 0 0 0 1 0 .51 .51 0 0 0-1 0z" fill="#62d987"/>
<path d="M255.8 52.2h2.5M248.2 72.6v7.6h-5.1" fill="none" stroke="#62d987" stroke-width=".21"/>
<circle cx="255.8" cy="52.2" r=".51" fill="#62d987"/>
<path d="M255.3 52.2a.51 .51 0 0 1 1 0 .51 .51 0 0 1-1 0zM255.3 52.2a.51 .51 0 0 0 1 0 .51 .51 0 0 0-1 0z" fill="#62d987"/>
<path d="M248.2 47.2v7.6" fill="none" stroke="#62d987" stroke-width=".21"/>
<g fill="#62d987">
<circle cx="248.2" cy="47.2" r=".51"/>
<circle cx="248.2" cy="80.2" r=".51"/>
</g>
<g fill="#62d987">
<path d="M247.7 47.2a.51 .51 0 0 1 1 0 .51 .51 0 0 1-1 0zM247.7 47.2a.51 .51 0 0 0 1 0 .51 .51 0 0 0-1 0z"/>
<path d="M247.7 80.2a.51 .51 0 0 1 1 0 .51 .51 0 0 1-1 0zM247.7 80.2a.51 .51 0 0 0 1 0 .51 .51 0 0 0-1 0z"/>
</g>
<path d="M232.9 90.3h7.7M222.8 103v7.6M222.8 118.3v10.1" fill="none" stroke="#62d987" stroke-width=".21"/>
<circle cx="222.8" cy="108.1" r=".51" fill="#62d987"/>
<path d="M222.3 108.1a.51 .51 0 0 1 1 0 .51 .51 0 0 1-1 0zM222.3 108.1a.51 .51 0 0 0 1 0 .51 .51 0 0 0-1 0z" fill="#62d987"/>
<path d="M222.8 110.6v7.7" fill="none" stroke="#62d987" stroke-width=".21"/>
<circle cx="222.8" cy="113.2" r=".51" fill="#62d987"/>
<path d="M222.3 113.2a.51 .51 0 0 1 1 0 .51 .51 0 0 1-1 0zM222.3 113.2a.51 .51 0 0 0 1 0 .51 .51 0 0 0-1 0z" fill="#62d987"/>
<path d="M222.8 110.6h5.1" fill="none" stroke="#62d987" stroke-width=".21"/>
<circle cx="222.8" cy="110.6" r=".51" fill="#62d987"/>
<path d="M222.3 110.6a.51 .51 0 0 1 1 0 .51 .51 0 0 1-1 0zM222.3 110.6a.51 .51 0 0 0 1 0 .51 .51 0 0 0-1 0z" fill="#62d987"/>
<path d="M222.8 118.3h5.1" fill="none" stroke="#62d987" stroke-width=".21"/>
<circle cx="222.8" cy="118.3" r=".51" fill="#62d987"/>
<path d="M222.3 118.3a.51 .51 0 0 1 1 0 .51 .51 0 0 1-1 0zM222.3 118.3a.51 .51 0 0 0 1 0 .51 .51 0 0 0-1 0z" fill="#62d987"/>
<path d="M222.8 103h12.7" fill="none" stroke="#62d987" stroke-width=".21"/>
<circle cx="222.8" cy="103" r=".51" fill="#62d987"/>
<path d="M222.3 103a.51 .51 0 0 1 1 0 .51 .51 0 0 1-1 0zM222.3 103a.51 .51 0 0 0 1 0 .51 .51 0 0 0-1 0z" fill="#62d987"/>
<path d="M245.6 110.6h10.2M248.2 118.3v10.1M255.8 103v45.7h-7.6M248.2 156.4v10.1" fill="none" stroke="#62d987" stroke-width=".21"/>
<circle cx="255.8" cy="110.6" r=".51" fill="#62d987"/>
<path d="M255.3 110.6a.51 .51 0 0 1 1 0 .51 .51 0 0 1-1 0zM255.3 110.6a.51 .51 0 0 0 1 0 .51 .51 0 0 0-1 0z" fill="#62d987"/>
<path d="M248.2 110.6v7.7h-5.1M245.6 148.7h2.6" fill="none" stroke="#62d987" stroke-width=".21"/>
<circle cx="248.2" cy="110.6" r=".51" fill="#62d987"/>
<path d="M247.7 110.6a.51 .51 0 0 1 1 0 .51 .51 0 0 1-1 0zM247.7 110.6a.51 .51 0 0 0 1 0 .51 .51 0 0 0-1 0z" fill="#62d987"/>
<path d="M248.2 148.7v7.7h-2.6" fill="none" stroke="#62d987" stroke-width=".21"/>
<circle cx="248.2" cy="148.7" r=".51" fill="#62d987"/>
<path d="M247.7 148.7a.51 .51 0 0 1 1 0 .51 .51 0 0 1-1 0zM247.7 148.7a.51 .51 0 0 0 1 0 .51 .51 0 0 0-1 0z" fill="#62d987"/>
<path d="M238 141.1h17.8" fill="none" stroke="#62d987" stroke-width=".21"/>
<circle cx="255.8" cy="141.1" r=".51" fill="#62d987"/>
<path d="M255.3 141.1a.51 .51 0 0 1 1 0 .51 .51 0 0 1-1 0zM255.3 141.1a.51 .51 0 0 0 1 0 .51 .51 0 0 0-1 0z" fill="#62d987"/>
<path d="M238 103h17.8M255.8 131h2.5" fill="none" stroke="#62d987" stroke-width=".21"/>
<g fill="#62d987">
<circle cx="255.8" cy="131" r=".51"/>
<circle cx="248.2" cy="156.4" r=".51"/>
<circle cx="248.2" cy="118.3" r=".51"/>
</g>
<g fill="#62d987">
<path d="M255.3 131a.51 .51 0 0 1 1 0 .51 .51 0 0 1-1 0zM255.3 131a.51 .51 0 0 0 1 0 .51 .51 0 0 0-1 0z"/>
<path d="M247.7 156.4a.51 .51 0 0 1 1 0 .51 .51 0 0 1-1 0zM247.7 156.4a.51 .51 0 0 0 1 0 .51 .51 0 0 0-1 0z"/>
<path d="M247.7 118.3a.51 .51 0 0 1 1 0 .51 .51 0 0 1-1 0zM247.7 118.3a.51 .51 0 0 0 1 0 .51 .51 0 0 0-1 0z"/>
</g>
<path d="M232.9 128.4h7.7M222.8 141.1v7.6M222.8 156.4v10.1" fill="none" stroke="#62d987" stroke-width=".21"/>
<circle cx="222.8" cy="146.2" r=".51" fill="#62d987"/>
<path d="M222.3 146.2a.51 .51 0 0 1 1 0 .51 .51 0 0 1-1 0zM222.3 146.2a.51 .51 0 0 0 1 0 .51 .51 0 0 0-1 0z" fill="#62d987"/>
<path d="M222.8 148.7v7.7" fill="none" stroke="#62d987" stroke-width=".21"/>
<circle cx="222.8" cy="151.3" r=".51" fill="#62d987"/>
<path d="M222.3 151.3a.51 .51 0 0 1 1 0 .51 .51 0 0 1-1 0zM222.3 151.3a.51 .51 0 0 0 1 0 .51 .51 0 0 0-1 0z" fill="#62d987"/>
<path d="M222.8 148.7h5.1" fill="none" stroke="#62d987" stroke-width=".21"/>
<circle cx="222.8" cy="148.7" r=".51" fill="#62d987"/>
<path d="M222.3 148.7a.51 .51 0 0 1 1 0 .51 .51 0 0 1-1 0zM222.3 148.7a.51 .51 0 0 0 1 0 .51 .51 0 0 0-1 0z" fill="#62d987"/>
<path d="M222.8 156.4h7.6" fill="none" stroke="#62d987" stroke-width=".21"/>
<circle cx="222.8" cy="156.4" r=".51" fill="#62d987"/>
<path d="M222.3 156.4a.51 .51 0 0 1 1 0 .51 .51 0 0 1-1 0zM222.3 156.4a.51 .51 0 0 0 1 0 .51 .51 0 0 0-1 0z" fill="#62d987"/>
<path d="M222.8 141.1h12.7" fill="none" stroke="#62d987" stroke-width=".21"/>
<circle cx="222.8" cy="141.1" r=".51" fill="#62d987"/>
<path d="M222.3 141.1a.51 .51 0 0 1 1 0 .51 .51 0 0 1-1 0zM222.3 141.1a.51 .51 0 0 0 1 0 .51 .51 0 0 0-1 0z" fill="#62d987"/>
<path d="M232.9 166.5h7.7" fill="none" stroke="#62d987" stroke-width=".21"/>
<g font-size="3.7" fill="#c90d0c">
<text x="28" y="14.8">1</text>
<text x="62.2" y="14.8">2</text>
<text x="96.3" y="14.8">3</text>
<text x="130.4" y="14.8">4</text>
<text x="164.5" y="14.8">5</text>
<text x="198.7" y="14.8">6</text>
<text x="232.8" y="14.8">7</text>
<text x="266.9" y="14.8">8</text>
<text x="8.9" y="34.6">A</text>
<text x="285.7" y="34.6">A</text>
<text x="8.9" y="70.4">B</text>
<text x="285.7" y="70.4">B</text>
<text x="8.8" y="106.2">C</text>
<text x="285.6" y="106.2">C</text>
<text x="8.8" y="142">D</text>
<text x="285.6" y="142">D</text>
<text x="8.9" y="177.8">E</text>
<text x="285.7" y="177.8">E</text>
<text x="28" y="197.6">1</text>
<text x="62.2" y="197.6">2</text>
<text x="96.3" y="197.6">3</text>
<text x="130.4" y="197.6">4</text>
<text x="164.5" y="197.6">5</text>
<text x="198.7" y="197.6">6</text>
<text x="232.8" y="197.6">7</text>
<text x="266.9" y="197.6">8</text>
</g>
<g font-size="2.9" fill="#808080">
<text x="50.6" y="58.5">U1</text>
<text x="66.5" y="78">IX4340N</text>
<text x="50.6" y="114.4">U2</text>
<text x="66.5" y="133.9">IX4340N</text>
</g>
<g font-size="2.5" fill="#62d987">
<text x="85.6" y="24.3">Gate Driver</text>
<text x="215.2" y="24.3">Mosfets</text>
<text x="113.6" y="75.1">Tantalum</text>
<text x="113.6" y="131">Tantalum</text>
</g>
<g font-size="2.5" fill="#808080">
<text x="232.3" y="35.7" transform="rotate(-90 232.3 35.7)">JP4</text>
<text x="165" y="37.9">PGND/2.7B</text>
<text x="242" y="37.7">PAD12</text>
<text x="225.2" y="43.2">PAD7</text>
<text x="171" y="48">MOS1</text>
<text x="219.6" y="49.3">D4</text>
<text x="224.1" y="53.3">R14</text>
<text x="228.1" y="51.9">MBR180S1-7</text>
<text x="248.7" y="53.3">D5</text>
<text x="259.9" y="53.1">12V/5.3A</text>
<text x="87.2" y="58.2">6V/2.6C</text>
<text x="224.1" y="58.1">750</text>
<text x="33.6" y="68.4">IO1/4.3A</text>
<text x="104.4" y="71.9">C10</text>
<text x="120.2" y="70.9">6V/2.6C</text>
<text x="137.5" y="69.4">C13</text>
<text x="145.6" y="68.4">MOS1</text>
<text x="165" y="70.9">PGND/2.7B</text>
<text x="232.3" y="68.7" transform="rotate(-90 232.3 68.7)">JP5</text>
<text x="242" y="70.7">PAD10</text>
<text x="33.6" y="73.4">IO2/4.5B</text>
<text x="84.1" y="74.5">C12</text>
<text x="89.7" y="73.4">MOS2</text>
<text x="104.4" y="76.7">0.1u</text>
<text x="112.2" y="77.1">4.7u</text>
<text x="112.2" y="72.1">C11</text>
<text x="137.5" y="74.2">1u</text>
<text x="225.2" y="76.2">PAD8</text>
<text x="84.1" y="79.3">1u</text>
<text x="171" y="81.1">MOS2</text>
<text x="219.6" y="82.3">D3</text>
<text x="84.6" y="86.1">PGND/5.3B</text>
<text x="224.1" y="88.8">R15</text>
<text x="228.1" y="84.9">MBR180S1-7</text>
<text x="251.2" y="88.8">D6</text>
<text x="224.1" y="93.6">750</text>
<text x="232.3" y="106.8" transform="rotate(-90 232.3 106.8)">JP6</text>
<text x="165" y="109">PGND/2.7B</text>
<text x="242" y="108.8">PAD13</text>
<text x="87.2" y="114.1">6V/2.6C</text>
<text x="171" y="119.1">MOS3</text>
<text x="225.2" y="114.3">PAD9</text>
<text x="28.5" y="124.2">IO3/4.5B</text>
<text x="137.5" y="125.2">C15</text>
<text x="145.6" y="124.2">MOS3</text>
<text x="219.6" y="120.4">D2</text>
<text x="228.1" y="123">MBR180S1-7</text>
<text x="28.4" y="129.3">IO4/4.3C</text>
<text x="84.1" y="130.3">C14</text>
<text x="89.7" y="129.3">MOS4</text>
<text x="104.4" y="127.8">C9</text>
<text x="112.2" y="127.9">C8</text>
<text x="120.2" y="126.8">6V/2.6C</text>
<text x="137.5" y="130.1">1u</text>
<text x="224.1" y="131.7">1k5</text>
<text x="224.1" y="126.9">R16</text>
<text x="248.7" y="126.9">D7</text>
<text x="259.9" y="131.8">24V/5.2A</text>
<text x="84.1" y="135.1">1u</text>
<text x="104.4" y="132.6">0.1u</text>
<text x="112.2" y="133">4.7u</text>
<text x="84.6" y="142">PGND/5.3B</text>
<text x="165" y="147.1">PGND/2.7B</text>
<text x="232.3" y="144.9" transform="rotate(-90 232.3 144.9)">JP7</text>
<text x="242" y="146.9">PAD14</text>
<text x="224" y="152.4">PAD11</text>
<text x="171" y="157.2">MOS4</text>
<text x="222.1" y="158.5">D1</text>
<text x="230.6" y="161">MBR180S1-7</text>
<text x="224.1" y="165">R17</text>
<text x="248.7" y="165">D8</text>
<text x="224.1" y="169.8">1k5</text>
</g>
<g font-size="2.1" fill="#808080">
<text x="188.8" y="31.6">1</text>
<text x="194.6" y="32.7">S1</text>
<text x="212.6" y="32.7">D1</text>
<text x="220" y="31.6">5</text>
<text x="235.1" y="32.9" transform="rotate(-90 235.1 32.9)">1</text>
<text x="237.7" y="32.9" transform="rotate(-90 237.7 32.9)">2</text>
<text x="188.8" y="41.7">3</text>
<text x="188.8" y="36.6">2</text>
<text x="194.6" y="37.8">S2</text>
<text x="212.6" y="37.8">D2</text>
<text x="220" y="36.6">6</text>
<text x="220" y="41.7">7</text>
<text x="188.8" y="46.8">4</text>
<text x="194.6" y="47.9">G</text>
<text x="194.6" y="42.8">S3</text>
<text x="212.6" y="42.8">D3</text>
<text x="212.6" y="47.9">D4</text>
<text x="220" y="46.8">8</text>
<text x="228.9" y="46.8">2</text>
<text x="240.9" y="46.8">1</text>
<text x="56.7" y="64.6">1</text>
<text x="62.6" y="65.7">NC</text>
<text x="70.2" y="65.7">NC_2</text>
<text x="80.4" y="64.6">8</text>
<text x="188.8" y="64.6">1</text>
<text x="194.6" y="65.7">S1</text>
<text x="212.6" y="65.7">D1</text>
<text x="220" y="64.6">5</text>
<text x="235.1" y="65.9" transform="rotate(-90 235.1 65.9)">1</text>
<text x="237.7" y="65.9" transform="rotate(-90 237.7 65.9)">2</text>
<text x="56.7" y="67.1">2</text>
<text x="56.7" y="69.7">3</text>
<text x="62.6" y="68.2">IN_A *OUT_A</text>
<text x="62.6" y="70.8">GND</text>
<text x="71.2" y="70.8">VDD</text>
<text x="80.4" y="67.1">7</text>
<text x="80.4" y="69.7">6</text>
<text x="188.8" y="69.7">2</text>
<text x="194.6" y="70.8">S2</text>
<text x="212.6" y="70.8">D2</text>
<text x="220" y="69.7">6</text>
<text x="56.7" y="72.2">4</text>
<text x="62.6" y="73.3">IN_B *OUT_B</text>
<text x="80.4" y="72.2">5</text>
<text x="188.8" y="74.7">3</text>
<text x="194.6" y="75.9">S3</text>
<text x="212.6" y="75.9">D3</text>
<text x="220" y="74.7">7</text>
<text x="188.8" y="79.8">4</text>
<text x="194.6" y="80.9">G</text>
<text x="212.6" y="80.9">D4</text>
<text x="220" y="79.8">8</text>
<text x="228.9" y="79.8">2</text>
<text x="240.9" y="79.8">1</text>
<text x="188.8" y="107.7">2</text>
<text x="188.8" y="102.7">1</text>
<text x="194.6" y="103.8">S1</text>
<text x="212.6" y="103.8">D1</text>
<text x="220" y="102.7">5</text>
<text x="220" y="107.7">6</text>
<text x="235.1" y="104" transform="rotate(-90 235.1 104)">1</text>
<text x="237.7" y="104" transform="rotate(-90 237.7 104)">2</text>
<text x="188.8" y="112.8">3</text>
<text x="194.6" y="113.9">S3</text>
<text x="194.6" y="108.9">S2</text>
<text x="212.6" y="108.9">D2</text>
<text x="212.6" y="113.9">D3</text>
<text x="220" y="112.8">7</text>
<text x="188.8" y="117.9">4</text>
<text x="194.6" y="119">G</text>
<text x="212.6" y="119">D4</text>
<text x="220" y="117.9">8</text>
<text x="228.9" y="117.9">2</text>
<text x="240.9" y="117.9">1</text>
<text x="56.7" y="120.4">1</text>
<text x="56.7" y="123">2</text>
<text x="56.7" y="125.5">3</text>
<text x="62.6" y="121.6">NC</text>
<text x="62.6" y="124.1">IN_A *OUT_A</text>
<text x="70.2" y="121.6">NC_2</text>
<text x="80.4" y="120.4">8</text>
<text x="80.4" y="123">7</text>
<text x="80.4" y="125.5">6</text>
<text x="56.7" y="128.1">4</text>
<text x="62.6" y="126.6">GND</text>
<text x="62.6" y="129.2">IN_B *OUT_B</text>
<text x="71.2" y="126.6">VDD</text>
<text x="80.4" y="128.1">5</text>
<text x="188.8" y="140.8">1</text>
<text x="194.6" y="141.9">S1</text>
<text x="212.6" y="141.9">D1</text>
<text x="220" y="140.8">5</text>
<text x="235.1" y="142.1" transform="rotate(-90 235.1 142.1)">1</text>
<text x="237.7" y="142.1" transform="rotate(-90 237.7 142.1)">2</text>
<text x="188.8" y="145.8">2</text>
<text x="194.6" y="147">S2</text>
<text x="212.6" y="147">D2</text>
<text x="220" y="145.8">6</text>
<text x="188.8" y="156">4</text>
<text x="188.8" y="150.9">3</text>
<text x="194.6" y="152">S3</text>
<text x="212.6" y="152">D3</text>
<text x="220" y="150.9">7</text>
<text x="220" y="156">8</text>
<text x="231.4" y="156">2</text>
<text x="243.5" y="156">1</text>
<text x="194.6" y="157.1">G</text>
<text x="212.6" y="157.1">D4</text>
</g>
<g font-size="1.8" fill="#c90d0c">
<text x="110.5" y="72.1" transform="rotate(-90 110.5 72.1)">+</text>
<text x="110.5" y="128" transform="rotate(-90 110.5 128)">+</text>
</g>
</svg>
